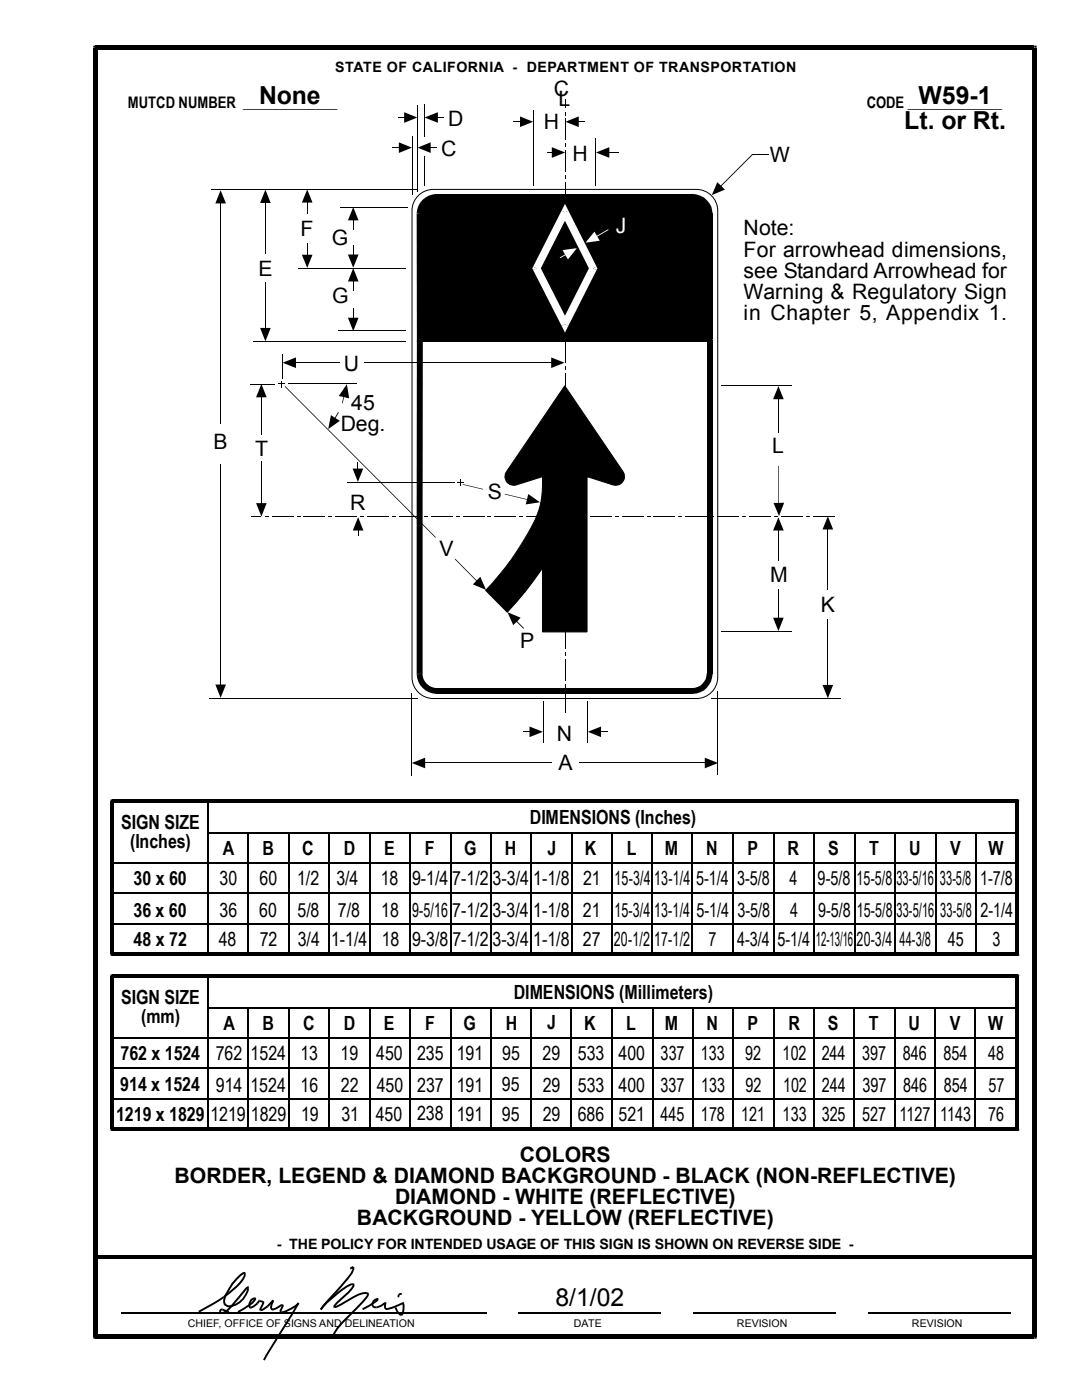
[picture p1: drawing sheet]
<svg xmlns="http://www.w3.org/2000/svg" width="216mm" height="279mm" viewBox="0 0 216 279" stroke-linecap="round" stroke-linejoin="round" font-family="sans-serif">
<path d="M18.6 9.1h.4v.9l.5-.5h-.9zM19 9.1h187.4v.9h-187.4zM206.4 9.1h.4v.4h-.8l.4 .5zM19 250.5h187.4v.7h-187.4zM18.6 9.5h.9v257.2h-.9zM19 266.3h187.4v.9h-187.4zM18.6 266.7h.9l-.5-.4v.9h-.4zM206 9.5h.8v257.2h-.8zM206.4 266.3l-.4 .4h.8v.5h-.4z" fill="#000"/>
<path d="M83.7 38.8a4.2 4.2 0 0 1 2.7-1h52.5a4.2 4.2 0 0 1 4.3 4.2v93.1a4.2 4.2 0 0 1-4.3 4.3h-52.5a4.2 4.2 0 0 1-4.2-4.3v-93.1a4.2 4.2 0 0 1 1.5-3.2z" fill-rule="evenodd" fill="#fff"/>
<g fill="none" stroke="#000" stroke-width=".2">
<path d="M42.1 37.8h41.3M82.3 27.3v11.6M83.3 20.9v17.3M83.7 38.8a4.2 4.2 0 0 1 2.7-1h52.6a4.2 4.2 0 0 1 4.2 4.2v93.2a4.2 4.2 0 0 1-4.2 4.2h-52.6a4.2 4.2 0 0 1-4.2-4.2v-93.2a4.2 4.2 0 0 1 1.5-3.2zM84.7 20.9v6.4M84.7 31.2v5.9M106.4 21.9v15.1M112.8 23.7v4.2M112.8 30.1v4.2M112.8 36.4v4.2M118.9 27.6v9.4M121.4 30.4h2.1"/>
<path d="M150.1 30.9h3.3M44 40.4v44.1M53 40.3v10.2M53 56.4v9.2M59.4 53.6h21.5M61.3 40.3v2.5M61.3 48.6v2.4M67.9 41.4h13.4M70.5 43.8v2.1M70.5 48.9v2.1M112.8 42.8v4.2M112.8 49.1v4.2"/>
<path d="M112.8 55.5v4.2M50 76.7h4.9M50.6 68.2h30.3M52.2 79.1v7.7M57.5 76.6h13.7M67.5 66h13.4M70.5 61.5v2.1M112.8 61.8v4.2M112.8 68.2v4.2M112.8 74.5v4.2M44 92.7v44.1M52.2 92.1v8.5"/>
<path d="M69.4 96.3h21.4M112.8 80.9v4.2M112.8 87.2v4.2M112.8 93.6v4.2M112.8 99.9v4.2M112.8 106.3v4.2M112.8 112.6v4.2M112.8 119v4.2M41.7 139.3h41.6M82.2 138.3v16.4M112.8 125.3v4.2M112.8 131.7v4.2"/>
<path d="M112.8 138v4.2M143.3 138v16.7M84.7 152.3h25.5M115.6 152.3h25.2"/>
</g>
<g fill="#000">
<path d="M79.6 28.4l2.6 1.1-2.6 1z" fill-rule="evenodd"/>
<path d="M80.6 22.4l2.7 1.1-2.7 1z" fill-rule="evenodd"/>
<path d="M83.3 29.5l2.6-1.1v2.1z" fill-rule="evenodd"/>
<path d="M84.7 23.5l2.7-1.1v2.1z" fill-rule="evenodd"/>
<path d="M103.8 23.2l2.6 1.1-2.6 1.1z" fill-rule="evenodd"/>
<path d="M110.1 29.4l2.7 1-2.7 1.1z" fill-rule="evenodd"/>
<path d="M112.8 24.3l2.7-1.1v2.2z" fill-rule="evenodd"/>
<path d="M118.9 30.4l2.7-1v2.1z" fill-rule="evenodd"/>
<path d="M143.1 36.4l1.6 1.4-2.7 1.1z" fill-rule="evenodd"/>
<path d="M44 38l1.1 2.6h-2.1z" fill-rule="evenodd"/>
<path d="M53 37.8l1 2.7h-2.1z" fill-rule="evenodd"/>
<path d="M60.2 50.8h2.2l-1.1 2.7z" fill-rule="evenodd"/>
<path d="M61.3 37.8l1.1 2.6h-2.2z" fill-rule="evenodd"/>
<path d="M69.4 50.8h2.1l-1 2.6z" fill-rule="evenodd"/>
<path d="M70.5 41.3l1 2.7h-2.1z" fill-rule="evenodd"/>
<path d="M70.5 53.5l1 2.7h-2.1z" fill-rule="evenodd"/>
<path d="M52.2 76.6l1 2.7h-2.1z" fill-rule="evenodd"/>
<path d="M51.9 65.4h2.1l-1 2.7z" fill-rule="evenodd"/>
<path d="M69.4 63.4h2.1l-1 2.7z" fill-rule="evenodd"/>
<path d="M84.8 40.3l.7-.6 1.3-.4h51.8a3.4 3.4 0 0 1 3 3v25.3h-57.8v-25.3l.4-1.2z" fill-rule="evenodd"/>
<path d="M70.4 93.5h2.1l-1.1 2.7z" fill-rule="evenodd"/>
<path d="M51.1 100.4h2.1l-1 2.7z" fill-rule="evenodd"/>
<path d="M71.5 103.2l1 2.7h-2.1z" fill-rule="evenodd"/>
<path d="M43 136.6h2.1l-1.1 2.7z" fill-rule="evenodd"/>
<path d="M82.2 152.3l2.6-1.1v2.1z" fill-rule="evenodd"/>
<path d="M140.6 151.2l2.7 1.1-2.7 1z" fill-rule="evenodd"/>
</g>
<g fill="#000">
<path d="M78.4 29.4h1.4v.1h-1.4zM79.4 23.4h1.4v.1h-1.4zM85.8 29.4h1.4v.1h-1.4zM87.1 38.7l.1 1.2zM87.1 38.7h51.1v1.2h-51.1zM87.2 23.4h1.4v.1h-1.4zM102.5 24.2h1.4v.2h-1.4zM109.3 30.4h1v.1h-1zM112.7 35h.2v.7h-.2zM112.7 28.7h.2v.7h-.2zM112.7 22.3h.2v.7h-.2zM112.7 19.9h.2v1.7h-.2z"/>
<path d="M115.3 24.2h1.4v.2h-1.4zM138.2 38.7l-.1 1.2zM138.3 38.7a4.1 4.1 0 0 1 3.9 3.9l-1.2 .2a2.89 2.89 0 0 0-2.9-2.9zM150 30.8l.2 .1-6.4 6.4-.1-.1zM150 30.8l.2 .1zM70.4 56h.2v2h-.2zM84.3 39.9a4.2 4.2 0 0 1 2.8-1.2l.1 1.2a2.97 2.97 0 0 0-2.9 2.9l-1.2-.2a4 4 0 0 1 1.2-2.7zM83.1 42.6l1.2 .1zM112.7 54.1h.2v.6h-.2zM112.7 47.7h.2v.7h-.2zM112.7 41.4h.2v.6h-.2zM141 42.7h1.2v24.9h-1.2z"/>
<path d="M141 42.7l1.2-.1zM83.1 42.7h1.2l.1 24.9h-1.2zM83.8 67.1h57.8v1.1h-57.8zM83.2 67.6h1.2l-.6-.5v1.1h-.6zM112.7 73.1h.2v.7h-.2zM112.7 66.8h.2v.6h-.2zM112.7 60.4h.2v.7h-.2zM141.6 67.1l-.6 .5h1.2v.6h-.6zM141 67.9h1.2v66.6h-1.2zM71.3 92.3h.2v1.4h-.2zM112.7 98.5h.2v.7h-.2zM112.7 92.2h.2v.6h-.2z"/>
<path d="M112.7 85.8h.2v.7h-.2zM112.7 79.5h.2v.6h-.2zM71.4 105.7h.1v1.3h-.1zM112.7 117.6h.2v.6h-.2zM112.7 111.2h.2v.7h-.2zM112.7 104.9h.2v.6h-.2zM83.2 67.9h1.2l-.1 66.6h-1.2zM83.1 134.5h1.2zM83.1 134.6l1.2-.1a2.97 2.97 0 0 0 2.9 2.8l-.2 1.2a4.1 4.1 0 0 1-3.9-3.9zM87.1 137.3h51.1v1.2h-51.1zM87.1 137.3l-.1 1.2zM112.7 136.6h.2v.7h-.2z"/>
<path d="M112.7 130.3h.2v.6h-.2zM112.7 123.9h.2v.7h-.2zM138.1 137.3l.2 1.2zM138.1 137.3a2.97 2.97 0 0 0 2.9-2.8h1.2a4.1 4.1 0 0 1-3.9 4zM141 134.5h1.2z"/>
</g>
<g fill="#fff">
<path d="M112.1 42l1.3 .7-5.7 11.2-1.3-.7z"/>
<path d="M106.4 53.9l1.3-.7 5.7 11.1-1.3 .7z"/>
<path d="M106.4 53.2l1.3 .7v-.7l-1.3 .7-.2-.3z"/>
<path d="M117.7 53.2l1.3 .7-5.6 11.1-1.3-.7z"/>
<path d="M112.1 64.3l1.3 .7-.7 1.4-.6-1.4 1.3-.7z"/>
<path d="M112.1 42.7l1.3-.7 5.6 11.2-1.3 .7z"/>
<path d="M117.7 53.2v.7l1.3-.7 .2 .4-.2 .3z"/>
<path d="M112.7 40.7l.7 1.3-1.3 .7h1.3l-1.3-.7z"/>
<path d="M118.9 47.2l2.4-1.4 .2 .1-2.5 1.4z"/>
<path d="M111.7 51.4l1.2-.7 .1 .1-1.2 .7z"/>
</g>
<g fill="#fff">
<path d="M118.6 46.2l1.1 1.8-2.9 .4z" fill-rule="evenodd"/>
<path d="M112.3 49.9l2.8-.4-1.8 2.3z" fill-rule="evenodd"/>
</g>
<g fill="none" stroke="#000" stroke-width=".2">
<path d="M56.3 70.6v4.9M58.8 72.4h8.9M72.8 72.4h37.4M112.7 77l11.6 17.1a1.77 1.77 0 0 1-.1 2.1 1.77 1.77 0 0 1-1.9 .6l-5.2-1.7v31h-8.9v-12.7a65 65 0 0 1-7 8.8l-4.3-4.4a55 55 0 0 0 9.9-14.2 15.9 15.9 0 0 0 1.4-6.7v-1.8l-5.2 1.7a1.74 1.74 0 0 1-1.9-.6 1.74 1.74 0 0 1-.1-2.1zM144.1 77h13.9M155.3 79.5v6.9M54.3 103.1h4.2M60.6 103.1h4.3M67 103.1h4.2M73.3 103.1h4.3M79.7 103.1h4.2M86 103.1h4.3"/>
<path d="M92.4 103.1h4.2M98.7 103.1h4.3M105.1 103.1h4.2M111.4 103.1h4.3M117.8 103.1h4.2M124.1 103.1h4.3M130.5 103.1h4.2M136.8 103.1h4.3M143.2 103.1h4.2M149.5 103.1h4.3M155.3 105.7v6.1M155.3 117.7v5.8"/>
<path d="M155.9 103.1h4.2M162.2 103.1h4.3M165.2 105.5v12.2M142 139.4h25.8M144.1 126.1h13.9M165.2 123.5v13.4M108.4 140.1v8.2M117.2 140.1v8.2"/>
</g>
<g fill="#000">
<path d="M56.2 76h.1v1.3h-.1zM55.6 76.5h1.3v.2h-1.3zM67.5 82.2l.1 .1-.8 1.4-.1-.2zM68.6 79l.1 .1-.3 1.4-.2-.1zM91.9 95.7h.1v1.3h-.1zM91.3 96.3h1.3v.1h-1.3zM92.3 96.6l4.1 1v.1l-4.1-1zM100.7 98.6l4.6 1.1v.1l-4.6-1.1zM50.2 103h2v.2h-2zM52.9 103h.7v.2h-.7zM59.2 103h.7v.2h-.7zM65.6 103h.7v.2h-.7z"/>
<path d="M71.9 103h.7v.2h-.7zM78.3 103h.7v.2h-.7zM84.6 103h.7v.2h-.7zM56.9 77l30.1 30.2-.1 .1-30.1-30.1zM91 103h.7v.2h-.7zM90.8 111.5l4.5 4.5-.1 .1-4.4-4.5zM97.3 103h.7v.2h-.7zM103.7 103h.7v.2h-.7zM110 103h.7v.2h-.7zM116.4 103h.7v.2h-.7zM122.7 103h.7v.2h-.7zM129.1 103h.7v.2h-.7z"/>
<path d="M135.4 103h.7v.2h-.7zM141.8 103h.7v.2h-.7zM148.1 103h.7v.2h-.7zM154.5 103h.7v.2h-.7zM160.8 103h.7v.2h-.7zM103 124l.1-.1 1.5 1.4-.2 .2zM22.1 159.6h.3v.7l.4-.4h-.7zM104.4 146h1.4v.1h-1.4zM119.8 146h1.4v.1h-1.4zM203 159.6h.4v.3h-.8l.4 .4zM22.4 159.6h180.6v.7h-180.6zM22.1 159.9h.7v30.5h-.7z"/>
<path d="M22.1 194.5h.3v.7l.4-.4h-.7zM22.4 190h180.6v.8h-180.6zM22.1 190.4h.7l-.4-.4v.8h-.3zM22.4 194.5h180.6v.7h-180.6zM202.6 159.9h.8v30.5h-.8zM203 194.5h.4v.3h-.8l.4 .4zM203 190l-.4 .4h.8v.4h-.4zM22.1 194.8h.7v30.5h-.7zM22.4 225h180.6v.7h-180.6zM22.1 225.3h.7l-.4-.3v.7h-.3zM202.6 194.8h.8v30.5h-.8zM203 225l-.4 .3h.8v.4h-.4z"/>
<path d="M48.7 254.1l.3-.1a2.35 2.35 0 0 1-.9 2.1l-3.4 2.9-.2-.3a12.4 12.4 0 0 0 4.1-4.1zM44.5 258.7l.2 .3zM44.4 261.8l.7-.3 2.4-2.7 .3 .3-2.4 2.7-.8 .4zM47.5 258.8l.3 .3zM47.8 254.3l.6-.4 .4-.1 .2 .2-.3 .2a10.6 10.6 0 0 0-3.8 5.3l.1 .7-.4 .1a2.41 2.41 0 0 1 .3-1.9 11.8 11.8 0 0 1 2.9-4.1zM48.7 254.1l.3-.1-.3 .3zM49 257l.6-.4 .1 .6h-.4l.2-.2-1.7 2.1-.3-.3zM49.4 257.1l.3 .2zM50.7 258.9h.1l-.1 .3h.1zM50 259.3l.7-.4 .1 .3a1.13 1.13 0 0 0-.7 1.6l-.1 .4a1.25 1.25 0 0 1 0-1.9zM51.6 259.4h.2l-.1 .4 .2-.1zM51.8 259.4l.7 .2-.1 .4-.7-.2z"/>
<path d="M52.5 259.6l-.1 .4zM52.5 259.6l.2 .2v.3l-.5 1.3-.4 .1v-.4zM54.3 259.5h.4l-.3-.1 .3 .3zM54.3 259.5h.4l-.4 1.4 .2 .3-.2 .3a1.15 1.15 0 0 1-.1-1.7zM59.4 260l.3 .2zM69.8 253l.5-.3 .4 .2v.3h-.4v-.3l.2 .1-.5 .4zM70.5 256.1l.2 .1-.4 .1 .2 .2zM70.4 253.2l.3 .1a15.1 15.1 0 0 1-3.1 4.3l-3.4 3.9-.3-.3 3.4-3.9a15.1 15.1 0 0 0 3.1-4.1zM70.4 253.2l.3 .1zM70.3 256.3l.4-.1v.3a4.8 4.8 0 0 1-1.9 2.3l-1.4 1.3-.5 .6v.1l-.4 .1v-.3a12.2 12.2 0 0 1 2.9-2.8l1-1.2zM73.2 257.9v.4zM73.3 257.9l.3 .1-.1 .7a40.1 40.1 0 0 1-5 5.3l-1.1 1.3-.6 1.1-.4-.2 .7-1.2 1.1-1.2 4.7-4.9 .4-.6-.1-.1z"/>
<path d="M75.1 259l.2 .4zM74.4 259.5l.7-.5 .2 .4-.3 .1a.6 .6 0 0 0-.5 .7 .6 .6 0 0 0 .6 .5v.4a.9 .9 0 0 1-1-.6 .9 .9 0 0 1 .3-1zM76.7 259.9l.2-.1-.1 .4h.2zM76.9 259.8l.2 .1-.1 1.1 .3 .1-.1 .4-.2-.1a1.11 1.11 0 0 1-.2-1.3v.1zM79.4 258.3l.3 .2v.4h-.4zM79.4 258.3l.3 .3zM79.5 258.3l.6-.3 .2 .4-.6 .2zM80.3 259.9l.2-.1 .1 .2-.4 .1 .3 .1zM39.6 261.6l4.9-2.9 .2 .3-4.9 3zM44.4 261.2l-.1 .3zM44.4 261.2l1.3 .5-.1 .3-1.3-.5zM43.9 261.2h.5l-.1 .3-.2 .3h.4v.4l-.6-.1-.2-.2v-.3z"/>
<path d="M44.4 261.8l.2 .4zM44.6 260.3l.4-.1zM44.7 260.3l.3-.2 .1 .2a1.05 1.05 0 0 0 1.2 .1 4.4 4.4 0 0 0 3.1-3.3l.3 .2a4.4 4.4 0 0 1-4.4 3.6zM47.4 261.7l2.2-1.4 .2 .3-1.1 .8-1.1 .6zM50.8 258.9l.2 .1 .1 .2-.2 .4-1.1 1-.2-.3 .6-.5 .6-.6v.1l-.1-.1zM49.6 260.4l.2 .2zM50 260.8l1.3-.8 .1 .3-1.3 .9zM50 260.8l.1 .4h-.1l.1-.4zM51.6 259.5l.3 .2-.4 .6-.3-.3zM51.2 260l.3 .3zM52 261.3v.4h-.1l-.1-.2 .4-.1zM52 261.3l.3-.1 .9-.6 .3 .3-1.1 .7-.4 .1z"/>
<path d="M54.4 259.4l.3 .3-1.2 1.2-.3-.3zM53.2 260.6l.3 .3zM54.3 261.2l.2 .3-.2 .1 .2-.4zM54.3 261.2l2-.9 .1 .3-1.2 .7-.7 .2zM56.2 261.7v.4zM56.2 261.7a6.8 6.8 0 0 0 3.2-1.8l.3 .3a7.4 7.4 0 0 1-3.5 1.9zM56.3 260.3h.2l-.3 .3h.2zM56.2 260.5l.3-.2 .1 .4-.5 1h.1l-.1 .4-.2-.1-.1-.4zM59.4 260l.3 .1-1.2 2.2-5.7 9.2-.3-.1zM65.1 259.8a19.2 19.2 0 0 1 4.8-3.6l.6-.1v.4a5.8 5.8 0 0 0-3.1 1.8l-2 1.8-1.2 1.4-.3-.3zM63.9 261.2l.3 .3zM66.8 260.6v.4h-.3v-.1l.4-.1z"/>
<path d="M66.8 260.6l1.1-.4a14 14 0 0 1 5-2.3h.3v.4a3.5 3.5 0 0 0-2.5 .7l-3.3 1.9-.6 .1zM72.3 261.1a7.8 7.8 0 0 0 2.9-1.9l.2 .2h-.2v-.4h.3v.5a9.5 9.5 0 0 1-3.1 2zM75.1 260.7v.4zM75.1 260.7l.9-.3 .7-.5 .3 .3-.8 .5-1.1 .4zM77.2 261.1l3.1-1.2 .2 .3-3.2 1.3zM77.2 261.1l.1 .4zM78.7 261l.4-.1a1.73 1.73 0 0 0 1 1.4l-.1 .3a2.02 2.02 0 0 1-1.3-1.6zM79.9 262.3h.2l-.1 .3h.1zM80.2 260.1l.4-.1a3.3 3.3 0 0 1-.3 2.5l-.2 .1-.2-.3 .3-.2a3.1 3.1 0 0 0 0-2z"/>
</g>
<g fill="#000">
<path d="M56.4 72.4l2.7-1.1v2.1z" fill-rule="evenodd"/>
<path d="M69.2 76.7l.5 2.8-2.1-.5z" fill-rule="evenodd"/>
<path d="M110 71.3l2.6 1.1-2.6 1z" fill-rule="evenodd"/>
<path d="M155.3 77l1.1 2.7h-2.1z" fill-rule="evenodd"/>
<path d="M66 82.8l1.8 1.2-2.3 1.6z" fill-rule="evenodd"/>
<path d="M105.4 98.6l2.3 1.6-2.8 .5z" fill-rule="evenodd"/>
<path d="M112.7 77l11.6 17.1a1.75 1.75 0 0 1 0 2.1 1.75 1.75 0 0 1-2 .6l-5.2-1.7v31h-8.9v-12.7a65 65 0 0 1-7 8.8l-4.3-4.4a51.1 51.1 0 0 0 10.6-16 15.4 15.4 0 0 0 .7-4.9v-1.8l-5.2 1.7a1.74 1.74 0 0 1-1.9-.6 1.74 1.74 0 0 1-.1-2.1z" fill-rule="evenodd"/>
<path d="M95.1 115.9l.7-.8 1.2 2.6-2.6-1.1z" fill-rule="evenodd"/>
<path d="M155.3 103.3l1.1 2.6h-2.1z" fill-rule="evenodd"/>
<path d="M154.3 100.4l2.2-.1-1.1 2.7z" fill-rule="evenodd"/>
<path d="M165.2 103l1 2.7h-2.1z" fill-rule="evenodd"/>
<path d="M101.3 122.2l2.6 1.1-1.5 1.5z" fill-rule="evenodd"/>
<path d="M154.3 123.3h2.1l-1.1 2.6z" fill-rule="evenodd"/>
<path d="M164.1 136.7h2.1l-1 2.7z" fill-rule="evenodd"/>
<path d="M105.7 145l2.6 1-2.6 1.1z" fill-rule="evenodd"/>
<path d="M117.3 146l2.6-1v2.1z" fill-rule="evenodd"/>
</g>
<path d="M155.3 93v7.5" fill="none" stroke="#000" stroke-width=".21"/>
<g fill="none" stroke="#000" stroke-width=".34">
<path d="M41.5 159.9v30.6M22.4 172.2h180.7M22.4 178.3h180.7M41.5 166.2h161.4M49.6 166.2v24.3M57.7 166.2v24.3M65.7 166.2v24.3M73.7 166.2v24.3M81.9 166.2v24.3M89.9 166.2v24.3M97.9 166.2v24.3M106 166.2v24.2"/>
<path d="M114.1 166.2v24.2M122.1 166.2v24.2M130.2 166.2v24.2M138.2 166.2v24.2M146.3 166.2v24.2M154.4 166.2v24.2M162.5 166.2v24.3M170.6 166.2v24.3M178.6 166.2v24.3M186.7 166.2v24.3M194.7 166.2v24.3M22.4 184.4h180.7"/>
<path d="M41.5 194.6v30.8M22.4 207.1h180.7M22.4 213.2h180.7M22.4 219.3h180.7M41.5 201.1h161.4M49.6 201v24.4M57.7 201v24.4M65.7 201.1v24.3M73.9 201v24.4M81.8 201v24.4M90 201.1v24.3M98 201.1v24.2"/>
<path d="M106 201.1v24.2M114 201.1v24.2M122.1 201v24.3M130.3 201v24.3M138.3 201v24.3M146.3 201v24.3M154.4 201v24.3M162.5 201.1v24.2M170.4 201.1v24.2M178.6 201.1v24.2M186.6 201.1v24.2M194.6 201.1v24.2"/>
</g>
<path d="M24.2 262h72.9M103.4 262h28.6M138.3 262h28.5M173.1 262h28.6" fill="none" stroke="#000" stroke-width=".25"/>
<g font-size="5">
<text x="51.7" y="20.8">None</text>
<text x="183.3" y="20.7">W59-1</text>
<text x="180.4" y="25.7">Lt. or Rt.</text>
<text x="110.8" y="260.6">8/1/02</text>
</g>
<g font-size="4.2">
<text x="110.5" y="19.2">C</text>
<text x="111.4" y="21.2">L</text>
<text x="89.5" y="25.1">D</text>
<text x="108.5" y="25.8">H</text>
<text x="88" y="31.2">C</text>
<text x="114.3" y="32.1">H</text>
<text x="153.6" y="32.3">W</text>
<text x="60" y="47.2">F</text>
<text x="148.4" y="47">Note:</text>
<text x="66.2" y="48.9">G</text>
<text x="148.4" y="51.2">For arrowhead dimensions,</text>
<text x="51.6" y="55.2">E</text>
<text x="148.4" y="55.5">see Standard Arrowhead for</text>
<text x="148.4" y="59.7">Warning &amp; Regulatory Sign</text>
<text x="66.3" y="60.5">G</text>
<text x="148.4" y="63.9">in Chapter 5, Appendix 1.</text>
<text x="68.6" y="74">U</text>
<text x="70.1" y="81.9">45</text>
<text x="42.6" y="89.7">B</text>
<text x="68" y="86.1">Deg.</text>
<text x="50.9" y="91">T</text>
<text x="154.1" y="90.3">L</text>
<text x="69.9" y="101.7">R</text>
<text x="97.3" y="99.6">S</text>
<text x="87.7" y="111">V</text>
<text x="153.7" y="116.2">M</text>
<text x="163.8" y="122.2">K</text>
<text x="103.8" y="129.3">P</text>
<text x="111.1" y="147.8">N</text>
<text x="111.4" y="153.8">A</text>
<text x="103.8" y="231.9">COLORS</text>
<text x="34.8" y="236.1">BORDER, LEGEND &amp; DIAMOND BACKGROUND - BLACK (NON-REFLECTIVE)</text>
<text x="71.2" y="244.6">BACKGROUND - YELLOW (REFLECTIVE)</text>
<text x="78.8" y="240.3">DIAMOND - WHITE (REFLECTIVE)</text>
</g>
<text font-size="4.2" fill="#fff" x="122.9" y="46.4">J</text>
<g font-size="3.9">
<text x="24.2" y="165.4">SIGN SIZE</text>
<text x="105.7" y="164.4">DIMENSIONS (Inches)</text>
<text x="25.9" y="169.2">(Inches)</text>
<text x="44.5" y="170.7">A</text>
<text x="52.4" y="170.7">B</text>
<text x="60.3" y="170.7">C</text>
<text x="68.6" y="170.7">D</text>
<text x="76.7" y="170.7">E</text>
<text x="84.8" y="170.7">F</text>
<text x="92.6" y="170.7">G</text>
<text x="100.7" y="170.7">H</text>
<text x="109.2" y="170.7">J</text>
<text x="116.7" y="170.7">K</text>
<text x="125.1" y="170.7">L</text>
<text x="132.6" y="170.6">M</text>
<text x="140.9" y="170.7">N</text>
<text x="149.2" y="170.7">P</text>
<text x="157.1" y="170.7">R</text>
<text x="165.3" y="170.7">S</text>
<text x="173.4" y="170.7">T</text>
<text x="181.4" y="170.7">U</text>
<text x="189.6" y="170.7">V</text>
<text x="197.3" y="170.7">W</text>
<text x="26.7" y="176.7">30 x 60</text>
<text x="43.8" y="176.7">30</text>
<text x="51.8" y="176.7">60</text>
<text x="59.3" y="176.7">1/2</text>
<text x="67.1" y="176.7">3/4</text>
<text x="76" y="176.7">18</text>
<text x="82.3" y="176.7">9-1/4</text>
<text x="90.3" y="176.7">7-1/2</text>
<text x="98.3" y="176.7">3-3/4</text>
<text x="106.4" y="176.7">1-1/8</text>
<text x="116.3" y="176.7">21</text>
<text x="122.6" y="176.7">15-3/4</text>
<text x="130.6" y="176.7">13-1/4</text>
<text x="138.9" y="176.7">5-1/4</text>
<text x="147.1" y="176.7">3-5/8</text>
<text x="157.6" y="176.7">4</text>
<text x="163.2" y="176.7">9-5/8</text>
<text x="170.9" y="176.7">15-5/8</text>
<text x="178.9" y="176.7">33-5/16</text>
<text x="187.5" y="176.7">33-5/8</text>
<text x="195.6" y="176.7">1-7/8</text>
<text x="26.6" y="182.9">36 x 60</text>
<text x="43.8" y="183">36</text>
<text x="51.7" y="183">60</text>
<text x="59.4" y="183">5/8</text>
<text x="67.4" y="183">7/8</text>
<text x="76.1" y="183">18</text>
<text x="82.3" y="183">9-5/16</text>
<text x="90.3" y="183">7-1/2</text>
<text x="98.3" y="182.9">3-3/4</text>
<text x="106.4" y="183">1-1/8</text>
<text x="116.3" y="183">21</text>
<text x="122.6" y="183">15-3/4</text>
<text x="130.6" y="183">13-1/4</text>
<text x="139" y="183">5-1/4</text>
<text x="147.2" y="183">3-5/8</text>
<text x="157.6" y="183">4</text>
<text x="163.2" y="183">9-5/8</text>
<text x="170.9" y="183">15-5/8</text>
<text x="178.9" y="183">33-5/16</text>
<text x="187.6" y="183">33-5/8</text>
<text x="195.6" y="183">2-1/4</text>
<text x="26.7" y="188.8">48 x 72</text>
<text x="43.6" y="188.8">48</text>
<text x="51.8" y="188.8">72</text>
<text x="59.4" y="188.8">3/4</text>
<text x="66.1" y="188.8">1-1/4</text>
<text x="76.2" y="188.8">18</text>
<text x="82.3" y="188.7">9-3/8</text>
<text x="90.3" y="188.8">7-1/2</text>
<text x="98.3" y="188.8">3-3/4</text>
<text x="106.4" y="188.8">1-1/8</text>
<text x="116.3" y="188.8">27</text>
<text x="122.5" y="188.8">20-1/2</text>
<text x="130.5" y="188.7">17-1/2</text>
<text x="141.4" y="188.8">7</text>
<text x="147.1" y="188.8">4-3/4</text>
<text x="155.2" y="188.8">5-1/4</text>
<text x="162.8" y="188.7">12-13/16</text>
<text x="170.9" y="188.8">20-3/4</text>
<text x="179.5" y="188.8">44-3/8</text>
<text x="189.1" y="188.8">45</text>
<text x="198" y="188.8">3</text>
<text x="24.2" y="200.3">SIGN SIZE</text>
<text x="102.5" y="199.3">DIMENSIONS (Millimeters)</text>
<text x="28.1" y="204.1">(mm)</text>
<text x="44.6" y="205.6">A</text>
<text x="52.4" y="205.6">B</text>
<text x="60.5" y="205.6">C</text>
<text x="68.6" y="205.6">D</text>
<text x="76.6" y="205.6">E</text>
<text x="84.8" y="205.6">F</text>
<text x="92.5" y="205.6">G</text>
<text x="100.9" y="205.6">H</text>
<text x="109.2" y="205.4">J</text>
<text x="116.5" y="205.6">K</text>
<text x="125" y="205.6">L</text>
<text x="132.7" y="205.6">M</text>
<text x="141" y="205.6">N</text>
<text x="149.1" y="205.6">P</text>
<text x="157.3" y="205.6">R</text>
<text x="165.2" y="205.6">S</text>
<text x="173.4" y="205.6">T</text>
<text x="181.3" y="205.6">U</text>
<text x="189.5" y="205.6">V</text>
<text x="197.2" y="205.6">W</text>
<text x="24" y="211.6">762 x 1524</text>
<text x="43" y="211.6">762</text>
<text x="50" y="211.5">1524</text>
<text x="59.9" y="211.5">13</text>
<text x="67.9" y="211.5">19</text>
<text x="75" y="211.5">450</text>
<text x="83.3" y="211.6">235</text>
<text x="91.1" y="211.6">191</text>
<text x="100.2" y="211.5">95</text>
<text x="108.3" y="211.6">29</text>
<text x="115.3" y="211.6">533</text>
<text x="123.4" y="211.6">400</text>
<text x="131.8" y="211.6">337</text>
<text x="139.8" y="211.6">133</text>
<text x="148.7" y="211.6">92</text>
<text x="156.2" y="211.6">102</text>
<text x="164" y="211.6">244</text>
<text x="172" y="211.6">397</text>
<text x="180.1" y="211.6">846</text>
<text x="188.3" y="211.6">854</text>
<text x="197.2" y="211.6">48</text>
<text x="24" y="217.8">914 x 1524</text>
<text x="43.1" y="217.8">914</text>
<text x="50" y="217.8">1524</text>
<text x="60" y="217.8">16</text>
<text x="68" y="217.8">22</text>
<text x="75.2" y="217.9">450</text>
<text x="83.3" y="217.8">237</text>
<text x="91.1" y="217.8">191</text>
<text x="100.2" y="217.8">95</text>
<text x="108.3" y="217.9">29</text>
<text x="115.3" y="217.8">533</text>
<text x="123.4" y="217.8">400</text>
<text x="131.8" y="217.8">337</text>
<text x="139.9" y="217.8">133</text>
<text x="148.8" y="217.8">92</text>
<text x="156.3" y="217.8">102</text>
<text x="164" y="217.8">244</text>
<text x="172.1" y="217.8">397</text>
<text x="180.2" y="217.8">846</text>
<text x="188.3" y="217.8">854</text>
<text x="197.2" y="217.8">57</text>
<text x="23.2" y="223.6">1219 x 1829</text>
<text x="42" y="223.7">1219</text>
<text x="50.1" y="223.6">1829</text>
<text x="60.1" y="223.6">19</text>
<text x="68.1" y="223.6">31</text>
<text x="75" y="223.6">450</text>
<text x="83.3" y="223.6">238</text>
<text x="91.1" y="223.7">191</text>
<text x="100.2" y="223.6">95</text>
<text x="108.3" y="223.7">29</text>
<text x="115.3" y="223.6">686</text>
<text x="123.4" y="223.7">521</text>
<text x="131.8" y="223.6">445</text>
<text x="139.9" y="223.7">178</text>
<text x="147.9" y="223.7">121</text>
<text x="156.2" y="223.7">133</text>
<text x="164" y="223.7">325</text>
<text x="172" y="223.7">527</text>
<text x="179.5" y="223.7">1127</text>
<text x="187.6" y="223.7">1143</text>
<text x="197.2" y="223.7">76</text>
</g>
<g font-size="3.2">
<text x="25.5" y="21.5">MUTCD NUMBER _____________</text>
<text x="172.9" y="21.5">CODE _____________</text>
</g>
<g font-size="2.8">
<text x="66.9" y="14.4">STATE OF CALIFORNIA - DEPARTMENT OF TRANSPORTATION</text>
<text x="55.2" y="249.2">- THE POLICY FOR INTENDED USAGE OF THIS SIGN IS SHOWN ON REVERSE SIDE -</text>
</g>
<g font-size="2.1">
<text x="37.5" y="264.8">CHIEF, OFFICE OF SIGNS AND DELINEATION</text>
<text x="114.5" y="264.8">DATE</text>
<text x="147" y="264.8">REVISION</text>
<text x="181.9" y="264.8">REVISION</text>
</g>
</svg>
